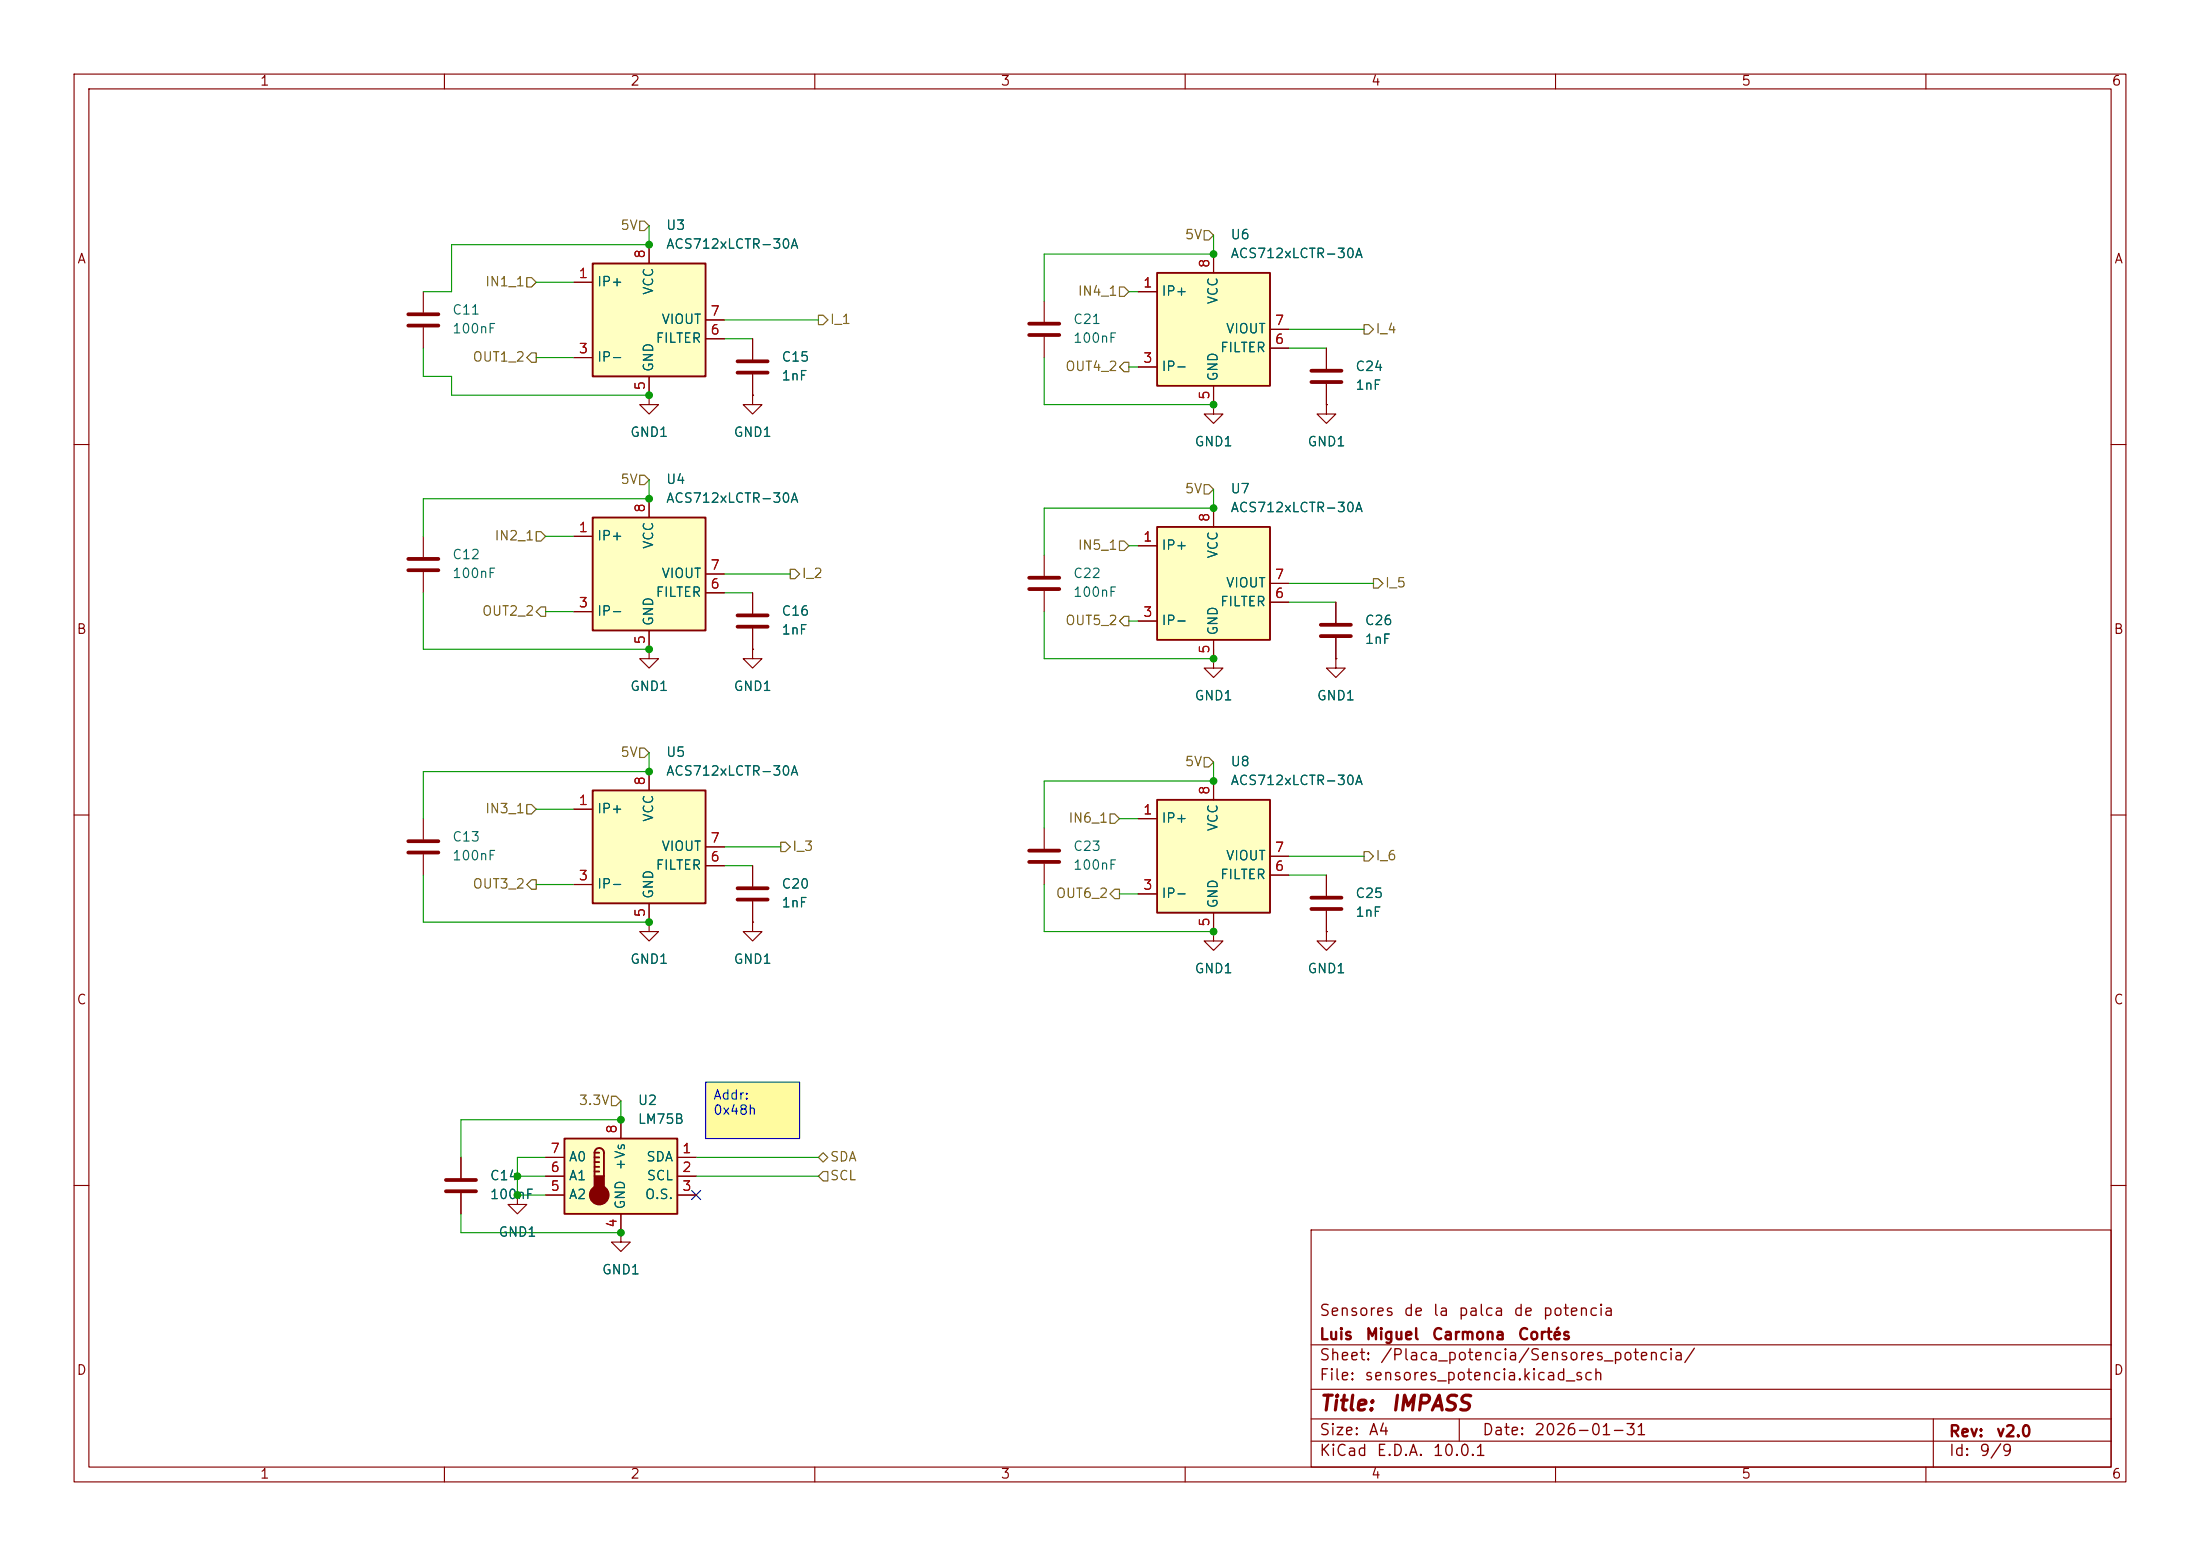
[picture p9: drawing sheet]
<svg xmlns="http://www.w3.org/2000/svg" width="297mm" height="210mm" viewBox="0 0 297 210" stroke-linecap="round" stroke-linejoin="round" font-family="sans-serif">
<g fill="none" stroke="#840000" stroke-width=".15">
<path d="M10 10h277v190h-277zM12 12h273v186h-273zM60 10v2M110 10v2M160 10v2M210 10v2M260 10v2M10 60h2M285 60h2M10 110h2M285 110h2M10 160h2"/>
<path d="M177 166h108v32h-108zM285 160h2M60 198v2M110 198v2M160 198v2M177 194.5h108M177 191.5h108M177 187.5h108M177 181.5h108M197 191.5v3M210 198v2M260 198v2"/>
<path d="M261 191.5v6.5"/>
</g>
<path d="M95.2 146.1h12.7v7.6h-12.7z" fill="#fffb9f"/>
<path d="M101.6 53.3v1.3h1.3l-1.3 1.3-1.3-1.3h1.3M101.6 53.3h.1M101.6 124.5v1.2h1.3l-1.3 1.3-1.3-1.3h1.3M101.6 124.5h.1" fill="none" stroke="#840000" stroke-width=".15"/>
<path d="M156.2 71.1h15.2v15.3h-15.2z" fill="#ffffc2"/>
<path d="M156.2 71.1h15.2v15.3h-15.2z" fill="none" stroke="#840000" stroke-width=".25"/>
<path d="M141 40.6v2.8M141 45.5v2.8M153.7 73.7h2.5M163.8 68.6v2.5M171.4 78.7h2.6M153.7 83.8h2.5M163.8 86.4v2.5M171.4 81.3h2.6" fill="none" stroke="#840000" stroke-width=".15"/>
<path d="M138.9 43.7h4.1M138.9 45.2h4.1" fill="none" stroke="#840000" stroke-width=".51"/>
<path d="M156.2 108h15.2v15.2h-15.2z" fill="#ffffc2"/>
<path d="M156.2 108h15.2v15.2h-15.2z" fill="none" stroke="#840000" stroke-width=".25"/>
<path d="M180.3 81.3v2.8M180.3 86.1v2.8M153.7 110.5h2.5M163.8 105.4v2.6M171.4 118.1h2.6M171.4 115.6h2.6M153.7 120.7h2.5M163.8 123.2v2.5M69.8 161.3v1.3h1.3l-1.3 1.2-1.2-1.2h1.2M69.8 161.3h.1M83.8 166.4v1.2h1.3l-1.3 1.3-1.3-1.3h1.3M83.8 166.4h.1" fill="none" stroke="#840000" stroke-width=".15"/>
<path d="M178.3 84.3h4.1M178.3 85.9h4.1" fill="none" stroke="#840000" stroke-width=".51"/>
<path d="M76.2 153.7h15.2v10.1h-15.2z" fill="#ffffc2"/>
<path d="M76.2 153.7h15.2v10.1h-15.2zM80.3 155.6a.64 .64 0 0 1 .6-.7 .64 .64 0 0 1 .6 .7v3.2M80.3 155.6v3.2M80.3 155.6h.6M80.3 156.2h.6M80.3 156.8h.6M80.3 157.5h.6M80.3 158.1h.6" fill="none" stroke="#840000" stroke-width=".25"/>
<g fill="#840000" stroke="#840000" stroke-width=".25">
<path d="M80.3 158.8h1.2v1.9h-1.2z"/>
<circle cx="80.9" cy="161.3" r="1.27"/>
</g>
<g fill="none" stroke="#840000" stroke-width=".15">
<path d="M163.8 88.9v1.3h1.3l-1.3 1.2-1.2-1.2h1.2M163.8 88.9h.1M180.3 88.9v1.3h1.3l-1.3 1.2-1.2-1.2h1.2M180.3 88.9h.1M141 111.8v2.8M141 116.6v2.8M179.1 118.1v2.8M163.8 125.7v1.3h1.3l-1.3 1.3-1.2-1.3h1.2M163.8 125.7h.1M179.1 122.9v2.8M62.2 156.2v2.8M73.7 156.2h2.5"/>
<path d="M73.7 158.8h2.5M83.8 151.1v2.6M91.4 156.2h2.6M91.4 158.8h2.6M62.2 161v2.8M73.7 161.3h2.5M83.8 163.8v2.6M91.4 161.3h2.6"/>
</g>
<path d="M138.9 114.8h4.1M138.9 116.3h4.1M177 121.2h4.1M177 122.7h4.1M60.2 159.3h4.1M60.2 160.8h4.1" fill="none" stroke="#840000" stroke-width=".51"/>
<path d="M80 106.7h15.2v15.2h-15.2z" fill="#ffffc2"/>
<path d="M80 106.7h15.2v15.2h-15.2z" fill="none" stroke="#840000" stroke-width=".25"/>
<path d="M57.1 39.4v2.8M57.1 44.2v2.8M101.6 87.6v1.3h1.3l-1.3 1.3-1.3-1.3h1.3M101.6 87.6h.1M77.5 109.2h2.5M77.5 119.4h2.5M87.6 104.1v2.6M95.2 116.8h2.6M95.2 114.3h2.6M87.6 121.9v2.6" fill="none" stroke="#840000" stroke-width=".15"/>
<path d="M55.1 42.4h4.1M55.1 43.9h4.1" fill="none" stroke="#840000" stroke-width=".51"/>
<path d="M80 35.6h15.2v15.2h-15.2z" fill="#ffffc2"/>
<path d="M80 35.6h15.2v15.2h-15.2z" fill="none" stroke="#840000" stroke-width=".25"/>
<path d="M77.5 38.1h2.5M87.6 33v2.6M77.5 48.3h2.5M87.6 50.8v2.5M95.2 45.7h2.6M95.2 43.2h2.6M179.1 54.6v1.3h1.2l-1.2 1.3-1.3-1.3h1.3M179.1 54.6h.1M179.1 47v2.8M179.1 51.8v2.8" fill="none" stroke="#840000" stroke-width=".15"/>
<path d="M177 50h4.1M177 51.6h4.1" fill="none" stroke="#840000" stroke-width=".51"/>
<path d="M156.2 36.8h15.2v15.3h-15.2z" fill="#ffffc2"/>
<path d="M156.2 36.8h15.2v15.3h-15.2z" fill="none" stroke="#840000" stroke-width=".25"/>
<g fill="none" stroke="#840000" stroke-width=".15">
<path d="M153.7 39.4h2.5M163.8 34.3v2.5M87.6 53.3v1.3h1.3l-1.3 1.3-1.2-1.3h1.2M87.6 53.3h.1M101.6 45.7v2.8M101.6 50.5v2.8M153.7 49.5h2.5M163.8 54.6v1.3h1.3l-1.3 1.3-1.2-1.3h1.2M163.8 54.6h.1M163.8 52.1v2.5M171.4 47h2.6M171.4 44.5h2.6"/>
<path d="M57.1 72.4v2.8M57.1 77.2v2.8M141 74.9v2.8M141 79.8v2.8M87.6 87.6v1.3h1.3l-1.3 1.3-1.2-1.3h1.2M87.6 87.6h.1M101.6 80v2.8M101.6 84.8v2.8M57.1 110.5v2.8M57.1 115.3v2.8M101.6 116.8v2.8M87.6 124.5v1.2h1.3l-1.3 1.3-1.2-1.3h1.2"/>
<path d="M87.6 124.5h.1M101.6 121.7v2.8M179.1 125.7v1.3h1.2l-1.2 1.3-1.3-1.3h1.3M179.1 125.7h.1"/>
</g>
<path d="M99.6 48.8h4M99.6 50.3h4M55.1 75.4h4.1M55.1 77h4.1M138.9 78h4.1M138.9 79.5h4.1M99.6 83.1h4M99.6 84.6h4M55.1 113.5h4.1M55.1 115.1h4.1M99.6 119.9h4M99.6 121.4h4" fill="none" stroke="#840000" stroke-width=".51"/>
<path d="M80 69.9h15.2v15.2h-15.2z" fill="#ffffc2"/>
<path d="M80 69.9h15.2v15.2h-15.2z" fill="none" stroke="#840000" stroke-width=".25"/>
<g fill="none" stroke="#840000" stroke-width=".15">
<path d="M77.5 38.1h2.5M87.6 33v2.6M153.7 39.4h2.5M163.8 34.3v2.5M77.5 48.3h2.5M87.6 53.3h.1M87.6 50.8v2.5M95.2 45.7h2.6M95.2 43.2h2.6M101.6 53.3h.1M101.6 45.7v2.8M101.6 50.5v2.8"/>
<path d="M153.7 49.5h2.5M163.8 54.6h.1M163.8 52.1v2.5M171.4 47h2.6M171.4 44.5h2.6M179.1 54.6h.1M179.1 47v2.8M179.1 51.8v2.8M77.5 72.4h2.5M87.6 67.3v2.6M95.2 77.5h2.6M153.7 73.7h2.5"/>
<path d="M163.8 68.6v2.5M171.4 78.7h2.6M77.5 82.6h2.5M87.6 87.6h.1M87.6 85.1v2.5M95.2 80h2.6M101.6 87.6h.1M101.6 80v2.8M101.6 84.8v2.8M153.7 83.8h2.5M163.8 88.9h.1M163.8 86.4v2.5"/>
<path d="M171.4 81.3h2.6M180.3 88.9h.1M180.3 81.3v2.8M180.3 86.1v2.8M77.5 109.2h2.5M77.5 119.4h2.5M87.6 104.1v2.6M95.2 116.8h2.6M95.2 114.3h2.6M101.6 116.8v2.8M153.7 110.5h2.5M163.8 105.4v2.6"/>
<path d="M171.4 118.1h2.6M171.4 115.6h2.6M179.1 118.1v2.8M87.6 124.5h.1M87.6 121.9v2.6M101.6 124.5h.1M101.6 121.7v2.8M153.7 120.7h2.5M163.8 125.7h.1M163.8 123.2v2.5M179.1 125.7h.1M179.1 122.9v2.8"/>
<path d="M62.2 156.2v2.8M73.7 156.2h2.5M73.7 158.8h2.5M83.8 151.1v2.6M91.4 156.2h2.6M91.4 158.8h2.6M62.2 161v2.8M69.8 161.3h.1M73.7 161.3h2.5M83.8 166.4h.1M83.8 163.8v2.6M91.4 161.3h2.6"/>
</g>
<g fill="none" stroke="#725600" stroke-width=".15">
<path d="M71.1 37.5h.7l.6 .6-.6 .6h-.7zM86.4 29.8h.6l.6 .7-.6 .6h-.6zM151.1 38.7h.7l.6 .7-.6 .6h-.7zM162.6 31.1h.6l.6 .7-.6 .6h-.6zM71.1 48.3l.7-.7h.6v1.3h-.6zM110.5 42.5h.6l.7 .7-.7 .6h-.6zM151.8 48.9h.6v1.3h-.6l-.7-.7zM184.1 43.8h.7l.6 .7-.6 .6h-.7zM72.4 71.8h.6l.7 .6-.7 .6h-.6zM86.4 64.1h.6l.6 .7-.6 .6h-.6zM106.7 76.8h.6l.6 .7-.6 .6h-.6zM151.1 73h.7l.6 .7-.6 .6h-.7z"/>
<path d="M162.6 65.4h.6l.6 .6-.6 .7h-.6zM185.4 78.1h.7l.6 .6-.6 .7h-.7zM73 81.9h.7v1.3h-.7l-.6-.6zM151.8 83.2h.6v1.3h-.6l-.7-.7zM71.1 108.6h.7l.6 .6-.6 .7h-.7zM71.8 118.7h.6v1.3h-.6l-.7-.6zM86.4 101h.6l.6 .6-.6 .6h-.6zM105.4 113.7h.6l.7 .6-.7 .6h-.6zM149.9 109.9h.6l.6 .6-.6 .6h-.6zM162.6 102.2h.6l.6 .7-.6 .6h-.6zM184.1 114.9h.7l.6 .7-.6 .6h-.7zM150.5 120h.6v1.3h-.6l-.6-.6z"/>
<path d="M82.5 148h.7l.6 .6-.6 .6h-.7zM110.5 156.2l.6-.6 .7 .6-.7 .6zM111.1 158.1h.7v1.3h-.7l-.6-.6z"/>
</g>
<g fill="none" stroke="#009600" stroke-width=".15">
<path d="M72.4 38.1h5.1M87.6 30.5v2.5h-26.6v6.4h-3.9M152.4 39.4h1.3M163.8 31.8v2.5h-22.8v6.3M57.1 47v3.8h3.9v2.5h26.6M72.4 48.3h5.1M97.8 45.7h3.8M97.8 43.2h12.7M141 48.3v6.3h22.8M152.4 49.5h1.3M174 47h5.1M174 44.5h10.1"/>
<path d="M73.7 72.4h3.8M87.6 64.8v2.5h-30.5v5.1M97.8 77.5h8.9M152.4 73.7h1.3M163.8 66v2.6h-22.8v6.3M174 78.7h11.4M57.1 80v7.6h30.5M73.7 82.6h3.8M97.8 80h3.8M141 82.6v6.3h22.8v-1.3M152.4 83.8h1.3M174 81.3h6.3"/>
<path d="M57.1 118.1v6.4h30.5M72.4 109.2h5.1M72.4 119.4h5.1M87.6 101.6v2.5h-30.5v6.4M97.8 116.8h3.8M97.8 114.3h7.6M141 119.4v6.3h22.8M151.1 110.5h2.6M163.8 102.9v2.5h-22.8v6.4M174 118.1h5.1M174 115.6h10.1M151.1 120.7h2.6"/>
<path d="M69.8 158.8h3.9M73.7 156.2h-3.9v5.1h3.9M83.8 148.6v2.5h-21.6v5.1M94 158.8h16.5M94 156.2h16.5M62.2 163.8v2.6h21.6"/>
</g>
<path d="M93.4 160.7l1.2 1.2M94.6 160.7l-1.2 1.2" fill="none" stroke="#000084" stroke-width=".15"/>
<path d="M95.2 146.1h12.7v7.6h-12.7z" fill="none" stroke="#0000c2" stroke-width=".15"/>
<g fill="#009600" stroke="#009600" stroke-width=".14">
<circle cx="163.8" cy="68.6" r=".46"/>
<circle cx="163.8" cy="54.6" r=".46"/>
<circle cx="69.8" cy="158.8" r=".46"/>
<circle cx="87.6" cy="124.5" r=".46"/>
<circle cx="83.8" cy="151.1" r=".46"/>
<circle cx="69.8" cy="161.3" r=".46"/>
<circle cx="83.8" cy="166.4" r=".46"/>
<circle cx="87.6" cy="33" r=".46"/>
<circle cx="163.8" cy="34.3" r=".46"/>
<circle cx="87.6" cy="53.3" r=".46"/>
<circle cx="87.6" cy="87.6" r=".46"/>
<circle cx="87.6" cy="67.3" r=".46"/>
<circle cx="87.6" cy="104.1" r=".46"/>
<circle cx="163.8" cy="88.9" r=".46"/>
<circle cx="163.8" cy="105.4" r=".46"/>
<circle cx="163.8" cy="125.7" r=".46"/>
</g>
<g font-size="2" fill="#840000">
<text x="178" y="190.9">Title:</text>
<text x="187.7" y="190.9">IMPASS</text>
</g>
<g font-size="1.5" fill="#840000">
<text x="178" y="178">Sensores</text>
<text x="189.4" y="178">de</text>
<text x="193.3" y="178">la</text>
<text x="196.8" y="178">palca</text>
<text x="204.2" y="178">de</text>
<text x="208.1" y="178">potencia</text>
<text x="178" y="184">Sheet:</text>
<text x="178" y="181.2">Luis</text>
<text x="184.2" y="181.2">Miguel</text>
<text x="186.2" y="184">/Placa_potencia/Sensores_potencia/</text>
<text x="193.2" y="181.2">Carmona</text>
<text x="204.8" y="181.2">Cortés</text>
<text x="178" y="186.7">File:</text>
<text x="184.1" y="186.7">sensores_potencia.kicad_sch</text>
<text x="178" y="196.9">KiCad</text>
<text x="178" y="194.1">Size:</text>
<text x="184.7" y="194.1">A4</text>
<text x="185.7" y="196.9">E.D.A.</text>
<text x="193.3" y="196.9">10.0.1</text>
<text x="200" y="194.1">Date:</text>
<text x="207" y="194.1">2026-01-31</text>
<text x="263" y="194.3">Rev:</text>
<text x="263" y="196.9">Id:</text>
<text x="267.1" y="196.9">9/9</text>
<text x="269.4" y="194.3">v2.0</text>
</g>
<g font-size="1.3" fill="#840000">
<text x="35" y="11.9">1</text>
<text x="85" y="11.9">2</text>
<text x="135" y="11.9">3</text>
<text x="185" y="11.9">4</text>
<text x="235" y="11.9">5</text>
<text x="285" y="11.9">6</text>
<text x="10.3" y="35.9">A</text>
<text x="285.3" y="35.9">A</text>
<text x="10.3" y="85.9">B</text>
<text x="285.3" y="85.9">B</text>
<text x="10.3" y="135.9">C</text>
<text x="285.3" y="135.9">C</text>
<text x="10.3" y="185.9">D</text>
<text x="285.3" y="185.9">D</text>
<text x="35" y="199.9">1</text>
<text x="85" y="199.9">2</text>
<text x="135" y="199.9">3</text>
<text x="185" y="199.9">4</text>
<text x="235" y="199.9">5</text>
<text x="285" y="199.9">6</text>
</g>
<g font-size="1.3" fill="#725600">
<text x="83.7" y="31.3">5V</text>
<text x="159.9" y="32.6">5V</text>
<text x="65.4" y="39">IN1_1</text>
<text x="145.4" y="40.2">IN4_1</text>
<text x="112" y="44">I_1</text>
<text x="185.6" y="45.3">I_4</text>
<text x="63.7" y="49.1">OUT1_2</text>
<text x="143.7" y="50.4">OUT4_2</text>
<text x="83.7" y="65.6">5V</text>
<text x="159.9" y="66.9">5V</text>
<text x="66.7" y="73.3">IN2_1</text>
<text x="145.4" y="74.5">IN5_1</text>
<text x="65" y="83.4">OUT2_2</text>
<text x="108.1" y="78.3">I_2</text>
<text x="186.9" y="79.6">I_5</text>
<text x="143.7" y="84.7">OUT5_2</text>
<text x="83.7" y="102.5">5V</text>
<text x="159.9" y="103.7">5V</text>
<text x="65.4" y="110.1">IN3_1</text>
<text x="144.1" y="111.4">IN6_1</text>
<text x="106.9" y="115.2">I_3</text>
<text x="185.6" y="116.4">I_6</text>
<text x="63.7" y="120.2">OUT3_2</text>
<text x="142.5" y="121.5">OUT6_2</text>
<text x="78" y="149.5">3.3V</text>
<text x="112" y="157.1">SDA</text>
<text x="112" y="159.6">SCL</text>
</g>
<g font-size="1.3" fill="#a90000">
<text x="87.4" y="35" transform="rotate(-90 87.4 35)">8</text>
<text x="78" y="37.8">1</text>
<text x="154.2" y="39.1">1</text>
<text x="163.6" y="36.3" transform="rotate(-90 163.6 36.3)">8</text>
<text x="95.8" y="45.5">6</text>
<text x="95.8" y="42.9">7</text>
<text x="172" y="46.7">6</text>
<text x="172" y="44.2">7</text>
<text x="78" y="48">3</text>
<text x="87.4" y="52.8" transform="rotate(-90 87.4 52.8)">5</text>
<text x="154.2" y="49.3">3</text>
<text x="163.6" y="54" transform="rotate(-90 163.6 54)">5</text>
<text x="87.4" y="69.3" transform="rotate(-90 87.4 69.3)">8</text>
<text x="163.6" y="70.6" transform="rotate(-90 163.6 70.6)">8</text>
<text x="78" y="72.1">1</text>
<text x="95.8" y="77.2">7</text>
<text x="154.2" y="73.4">1</text>
<text x="78" y="82.3">3</text>
<text x="95.8" y="79.8">6</text>
<text x="154.2" y="83.6">3</text>
<text x="172" y="81">6</text>
<text x="172" y="78.5">7</text>
<text x="87.4" y="87.1" transform="rotate(-90 87.4 87.1)">5</text>
<text x="163.6" y="88.3" transform="rotate(-90 163.6 88.3)">5</text>
<text x="87.4" y="106.1" transform="rotate(-90 87.4 106.1)">8</text>
<text x="163.6" y="107.4" transform="rotate(-90 163.6 107.4)">8</text>
<text x="78" y="109">1</text>
<text x="154.2" y="110.2">1</text>
<text x="78" y="119.1">3</text>
<text x="95.8" y="116.6">6</text>
<text x="95.8" y="114">7</text>
<text x="172" y="117.9">6</text>
<text x="172" y="115.3">7</text>
<text x="87.4" y="123.9" transform="rotate(-90 87.4 123.9)">5</text>
<text x="154.2" y="120.4">3</text>
<text x="163.6" y="125.2" transform="rotate(-90 163.6 125.2)">5</text>
<text x="74.2" y="156">7</text>
<text x="83.6" y="153.1" transform="rotate(-90 83.6 153.1)">8</text>
<text x="92" y="156">1</text>
<text x="74.2" y="161">5</text>
<text x="74.2" y="158.5">6</text>
<text x="92" y="158.5">2</text>
<text x="92" y="161">3</text>
<text x="83.6" y="165.8" transform="rotate(-90 83.6 165.8)">4</text>
</g>
<g font-size="1.3" fill="#006464">
<text x="89.8" y="31.3">U3</text>
<text x="89.8" y="33.9">ACS712xLCTR-30A</text>
<text x="166" y="32.6">U6</text>
<text x="166" y="35.2">ACS712xLCTR-30A</text>
<text x="80.5" y="39">IP+</text>
<text x="88.5" y="39.9" transform="rotate(-90 88.5 39.9)">VCC</text>
<text x="156.7" y="40.2">IP+</text>
<text x="164.7" y="41.2" transform="rotate(-90 164.7 41.2)">VCC</text>
<text x="61" y="45.3">100nF</text>
<text x="61" y="42.8">C11</text>
<text x="88.4" y="46.6">FILTER</text>
<text x="89.2" y="44">VIOUT</text>
<text x="144.8" y="46.6">100nF</text>
<text x="144.8" y="44">C21</text>
<text x="164.6" y="47.9">FILTER</text>
<text x="165.4" y="45.3">VIOUT</text>
<text x="80.5" y="49.1">IP-</text>
<text x="88.5" y="50.3" transform="rotate(-90 88.5 50.3)">GND</text>
<text x="105.4" y="51.7">1nF</text>
<text x="105.4" y="49.1">C15</text>
<text x="156.7" y="50.4">IP-</text>
<text x="164.7" y="51.6" transform="rotate(-90 164.7 51.6)">GND</text>
<text x="182.9" y="52.9">1nF</text>
<text x="182.9" y="50.4">C24</text>
<text x="85" y="59.3">GND1</text>
<text x="99" y="59.3">GND1</text>
<text x="89.8" y="65.6">U4</text>
<text x="161.2" y="60.6">GND1</text>
<text x="176.4" y="60.6">GND1</text>
<text x="89.8" y="68.2">ACS712xLCTR-30A</text>
<text x="166" y="66.9">U7</text>
<text x="166" y="69.4">ACS712xLCTR-30A</text>
<text x="61" y="75.8">C12</text>
<text x="80.5" y="73.3">IP+</text>
<text x="88.5" y="74.2" transform="rotate(-90 88.5 74.2)">VCC</text>
<text x="156.7" y="74.5">IP+</text>
<text x="164.7" y="75.5" transform="rotate(-90 164.7 75.5)">VCC</text>
<text x="61" y="78.3">100nF</text>
<text x="80.5" y="83.4">IP-</text>
<text x="88.4" y="80.9">FILTER</text>
<text x="89.2" y="78.3">VIOUT</text>
<text x="105.4" y="83.4">C16</text>
<text x="144.8" y="80.9">100nF</text>
<text x="144.8" y="78.3">C22</text>
<text x="164.6" y="82.1">FILTER</text>
<text x="165.4" y="79.6">VIOUT</text>
<text x="88.5" y="84.6" transform="rotate(-90 88.5 84.6)">GND</text>
<text x="105.4" y="86">1nF</text>
<text x="156.7" y="84.7">IP-</text>
<text x="164.7" y="85.9" transform="rotate(-90 164.7 85.9)">GND</text>
<text x="184.2" y="87.2">1nF</text>
<text x="184.2" y="84.7">C26</text>
<text x="85" y="93.6">GND1</text>
<text x="99" y="93.6">GND1</text>
<text x="161.2" y="94.8">GND1</text>
<text x="177.7" y="94.8">GND1</text>
<text x="89.8" y="102.5">U5</text>
<text x="89.8" y="105">ACS712xLCTR-30A</text>
<text x="166" y="103.7">U8</text>
<text x="166" y="106.3">ACS712xLCTR-30A</text>
<text x="61" y="113.9">C13</text>
<text x="80.5" y="110.1">IP+</text>
<text x="88.5" y="111" transform="rotate(-90 88.5 111)">VCC</text>
<text x="156.7" y="111.4">IP+</text>
<text x="164.7" y="112.3" transform="rotate(-90 164.7 112.3)">VCC</text>
<text x="61" y="116.4">100nF</text>
<text x="88.4" y="117.7">FILTER</text>
<text x="89.2" y="115.2">VIOUT</text>
<text x="144.8" y="117.7">100nF</text>
<text x="144.8" y="115.2">C23</text>
<text x="164.6" y="119">FILTER</text>
<text x="165.4" y="116.4">VIOUT</text>
<text x="80.5" y="120.2">IP-</text>
<text x="88.5" y="121.4" transform="rotate(-90 88.5 121.4)">GND</text>
<text x="105.4" y="122.8">1nF</text>
<text x="105.4" y="120.2">C20</text>
<text x="156.7" y="121.5">IP-</text>
<text x="164.7" y="122.7" transform="rotate(-90 164.7 122.7)">GND</text>
<text x="182.9" y="124.1">1nF</text>
<text x="182.9" y="121.5">C25</text>
<text x="85" y="130.4">GND1</text>
<text x="99" y="130.4">GND1</text>
<text x="161.2" y="131.7">GND1</text>
<text x="176.4" y="131.7">GND1</text>
<text x="86" y="149.5">U2</text>
<text x="86" y="152">LM75B</text>
<text x="66" y="159.6">C14</text>
<text x="76.7" y="159.6">A1</text>
<text x="76.7" y="157.1">A0</text>
<text x="84.7" y="158.1" transform="rotate(-90 84.7 158.1)">+Vs</text>
<text x="87.2" y="157.1">SDA</text>
<text x="87.2" y="159.6">SCL</text>
<text x="66" y="162.2">100nF</text>
<text x="67.2" y="167.2">GND1</text>
<text x="76.7" y="162.2">A2</text>
<text x="84.7" y="163.3" transform="rotate(-90 84.7 163.3)">GND</text>
<text x="87" y="162.2">O.S.</text>
<text x="81.2" y="172.3">GND1</text>
</g>
<g font-size="1.3" fill="#0000c2">
<text x="96.2" y="148.7">Addr:</text>
<text x="96.2" y="150.8">0x48h</text>
</g>
</svg>
